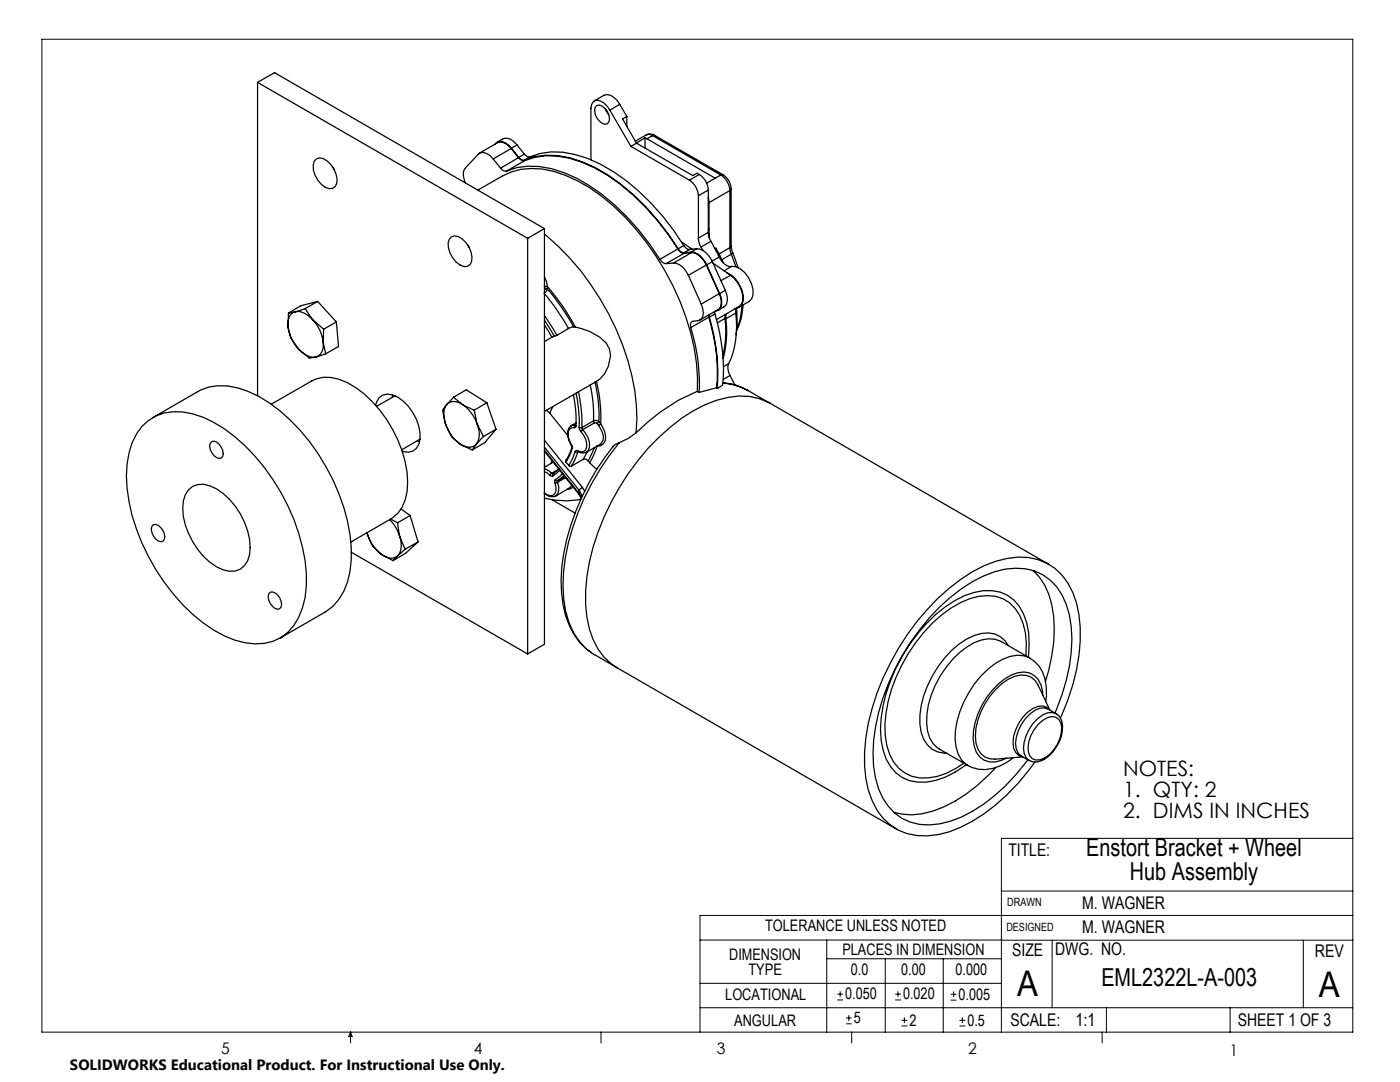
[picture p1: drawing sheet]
<svg xmlns="http://www.w3.org/2000/svg" width="279mm" height="216mm" viewBox="0 0 279 216" stroke-linecap="round" stroke-linejoin="round" font-family="sans-serif">
<g fill="none" stroke="#000" stroke-width=".2">
<path d="M8.4 7.8h261.6v198.2h-261.6zM199.8 177.8h70.2M270 167.3h-70.2v38.7M139.7 187.6h60.2M139.7 196.2h60.1M165 187.6v18.4M165 191.3h34.8M167.1 199.5h1.1M167.1 198.4h1.1M167.7 197.8v1.1M176.7 191.3v14.7M178.6 199.5h1.2"/>
<path d="M178.6 198.4h1.2M179.2 197.8v1.1M188.2 191.3v14.7M189.7 199.6h1.2M189.7 198.4h1.2M190.3 197.8v1.2M199.8 187.6h70.2M210 187.6v13.5M260.1 187.6v13.5M270 182.7h-130.3v23.3M70 206v2.1M70 206l.3 .8h-.7z"/>
<path d="M119.9 206v2.1M139.7 201.1h130.3M168.8 204.3h1.2M168.8 203.1h1.2M169.4 202.6v1.1M170 206v2.1M179.9 204.7h1.2M179.9 203.6h1.2M180.5 203v1.2M191.5 204.7h1.2M191.5 203.6h1.2M192.1 203v1.2"/>
<path d="M220 206v2.1M220.8 201.1v4.9M245.5 201.1v4.9"/>
</g>
<g fill="none" stroke="#000" stroke-width=".25">
<path d="M51.4 16.4l53.9 31.2M51.4 16.4l3.4-1.9 53.9 31.1M51.4 16.4v62.6M63.1 31.7a2.38 2.38 0 0 1 2.9 1.1 4.9 4.9 0 0 1 1.2 3.8 1.43 1.43 0 0 1-2.3 .8 4.8 4.8 0 0 1-2.2-5.2zM66.4 33.4l.3 .5M95.4 37.9l4.9-2.8a14.4 14.4 0 0 1 12.6-.1 38.1 38.1 0 0 1 16.1 13.4 50.2 50.2 0 0 1 10.2 27v2.7M98.4 31.7a2.13 2.13 0 0 0-2.9-.9l-2.6 2.7a2.81 2.81 0 0 0 0 3M98.4 31.7l1.5 1.8M98.8 28.8a1.54 1.54 0 0 1 2.4 0l.9 .8M99.2 28.4l1.2-.7a2.34 2.34 0 0 1 2.8 1.2M99.9 33.5a1.14 1.14 0 0 0 1.2 .6M101.1 34.1a14.6 14.6 0 0 1 11.5 .4 37.7 37.7 0 0 1 14.9 11.4l2.2 2.9 2 3"/>
<path d="M102 29.6a2.38 2.38 0 0 0-2.7-1.1l-3.6 2.1M102 29.6l1.5 1.9M102 29.6l-3.6 2.1M102.1 29.6l1.4 1.8M103.2 28.9l-1.1 .7M103.2 28.9l1.4 1.9M103.5 31.5a1.21 1.21 0 0 0 1.2 .5M103.5 31.5l-3.6 2M103.5 31.4a1.02 1.02 0 0 0 1.2 .5M104.6 30.8a1.27 1.27 0 0 0 1.2 .5M104.6 30.8l-1.1 .6M104.7 31.9a14.8 14.8 0 0 1 11.5 .4 39.8 39.8 0 0 1 17.1 14.3l2 3"/>
<path d="M104.7 32a14.6 14.6 0 0 1 11.5 .4 38 38 0 0 1 14.9 11.5l2.2 2.8 2 3M104.7 32l-3.6 2.1M105.8 31.3a13.4 13.4 0 0 1 9-.5 33.1 33.1 0 0 1 15.1 9.7l2.4 2.6 2.1 2.9 2.1 3M105.8 31.3l-1.1 .6M118.6 20.1l1.9-1.1a1.75 1.75 0 0 1 2.1 .5l1.1 1.3M119.1 21.1a1.88 1.88 0 0 1 2.1 1.2 1.9 1.9 0 0 1 0 2.4 1.88 1.88 0 0 1-2.1-1.2 1.9 1.9 0 0 1 0-2.4zM120.8 21.7l.7 1.2M121.7 22a3.6 3.6 0 0 0-2.4-2 1.36 1.36 0 0 0-1.4 1.6v10.3M121.7 22l4.2 7.2M123.7 20.8l-2 1.2M123.7 20.8l1.4 2.4M125.1 23.2l-.9 .5 2.8 4.9"/>
<path d="M125.1 23.2v2M125.9 29.2l11.7 6.7M127 28.6l11.3 6.4 .8-.4 .5 .2M127 28.6l-1.1 .6M128.7 27.5l.4 .2M128.7 27.5v2.1M128.7 27.5l-1.7 1M129 26.9a1.65 1.65 0 0 1 1.7 .1M129 26.9a1.28 1.28 0 0 1 1.2 .2M129 26.9l-2.2 1.3M129.1 27.7l13.6 7.9M130.2 27.1l-1.1 .6"/>
<path d="M130.2 27.1l13.7 7.8M130.7 27l-.5 .1M130.7 27l13.6 7.9M137.6 35.9a4 4 0 0 1 1.8 3.2M139.4 39.1v8.4M139.6 34.8a4 4 0 0 1 1.8 3.1M139.6 34.8l-2 1.1M141.4 37.9l-2 1.2M141.4 37.9v8.5M141.4 39.4v.1M141.4 39.5l.1 .9M141.4 39.5v.1"/>
<path d="M142.7 35.6l-1.7 .9M143.9 34.9a4 4 0 0 1 1.8 3.1M143.9 34.9l-1.2 .7M144.3 34.9a3.4 3.4 0 0 1 1.6 2.8M144.3 34.9h-.4M145.7 38l-4.2 2.4M145.7 38v11.4M145.9 37.7l-.2 .3M145.9 37.7v11.4M90.1 47.3a2.38 2.38 0 0 1 2.9 1.1 4.6 4.6 0 0 1 1.1 3.7l-.3 .7-.5 .4a3.1 3.1 0 0 1-3-1.7 4 4 0 0 1-.7-3.7zM93.4 48.9l.2 .5M105.3 47.6v82.9"/>
<path d="M108.6 58.5a46.9 46.9 0 0 1 4.9 7M108.7 46.7a52.9 52.9 0 0 1 18 31.2l.3 3 .1 2.8-.2 2.7M108.7 55.2l.6 2M108.7 45.6l-3.4 2M108.7 45.6v83l-3.4 1.9M108.7 56.9v.3M108.7 57.2v.4M108.7 57.6l.6 .1M108.7 57.6v.3M109.3 57.2a42.5 42.5 0 0 1 5.5 8.1M109.3 57.2v.5M109.3 57.7a43 43 0 0 1 5.2 7.5"/>
<path d="M109.3 57.2h-.6M109.3 57.7l-.6 .8M131.7 51.8a1.58 1.58 0 0 0 1.2 .8M134.4 52.5a3.7 3.7 0 0 1 3 2.4M134.4 52.5l-1.5 .1M135.3 49.7a1.53 1.53 0 0 0 1.2 .9M135.3 49.7l-3.6 2.1M135.3 49.6a1.38 1.38 0 0 0 1.2 .8M136 48.3l2.1 1.4M136.5 49a1.38 1.38 0 0 0 1.1 .8M136.5 49l-1.2 .6M136.5 50.6l-3.6 2"/>
<path d="M137.4 54.9l2.5 5.8M137.6 49.8l-1.1 .6M137.9 50.3a3.9 3.9 0 0 1 3.1 2.5M137.9 50.3l-1.4 .1M138 50.4a3.7 3.7 0 0 1 3 2.5M138 50.4l-1.5 .2M138 50.4l-3.6 2.1M139.1 49.6a3.8 3.8 0 0 1 3.1 2.6M139.1 49.6l-1.2 .7M139.1 49.6l-1.5 .2M139.4 47.5l.1 .9 .4 .9M139.9 49.3l.4 .7"/>
<path d="M141 52.9l2.5 5.7M141 52.9l-3.6 2M141 52.8l2.6 5.8M141.4 46.4l.1 1M141.4 46.4l-2 1.1M141.5 45.8v.8M141.5 40.4l-.1 .1M141.5 45.8l-.1 .1M141.5 40.4v5.4M141.5 47.4l.4 .8M141.5 46.6l-.1 .2M141.5 46.6v.8"/>
<path d="M141.9 48.2l1.6 3.1M141.9 48.2l-2 1.1M142.2 52.2l-1.2 .6M142.2 52.2l2.5 5.7M142.3 52.5l2.8 1.9M142.9 49.5l.7 1.4M142.9 49.5v.6M142.9 49.5l-.2 .1M143.5 58.6a2.96 2.96 0 0 1 0 3l-3.8 2.3M143.5 51.3a2.74 2.74 0 0 0 2.5 1.9M143.5 58.6l-3.6 2.1M143.5 51.3l-1.4 .8"/>
<path d="M143.6 58.6a2.88 2.88 0 0 1 0 3.1l-.8 .4M143.6 50.9l-.2 .1M143.6 50.9l.7 1.5M144.7 57.9a2.68 2.68 0 0 1-.2 3.3l-1.1 .7M144.7 57.9l-1.1 .7M145.1 54.4a5.9 5.9 0 0 1 3.2 5.6l-.3 .8-.5 .5-.9 .4M145.1 54.4l.7 .5M145.7 49.4l.2 1.3M145.7 49.4l-2.2 1.3M145.8 54.9a5.7 5.7 0 0 1 2.4 5.4l-.4 .6-.3 .3-4.5 2.6M145.8 54.9l-1.9 1.1M145.9 49.1l.3 1.3"/>
<path d="M145.9 49.1l-.2 .3M145.9 50.7l1 2.5M145.9 50.7l-1.9 1.1M146 53.2a3.8 3.8 0 0 1 3.4 2.2 4.4 4.4 0 0 1 .6 4.3l-.5 .4-2 1.2M146 53.2l-1.5 .8M146.2 50.4l1.1 3M146.2 50.4l-.3 .3M57.5 65.1a8.4 8.4 0 0 0 2 4.5M57.5 65.1l.5 2.3 1.5 2.2M57.6 62.5l-.1 2.6M58.9 62.2a2.4 2.4 0 0 0-1.4 2.9M58.9 62.2a3.9 3.9 0 0 1 3.5 1.6"/>
<path d="M58.9 62.2l-1.3 .3M59.5 69.6a4 4 0 0 0 3.6 1.6M59.5 69.6l2.2 1.9 1.4-.3M60.9 61.6l1.5 2.2M60.9 61.6l-2 .6M62.4 63.8a7.9 7.9 0 0 1 2.1 4.5M62.4 63.8l2.2 1.9M63.4 60.1l-2.5 1.5M63.4 60.1l3.7 4.1M63.4 60.1l-3.3 .9-2.5 1.5M64.5 68.3a2.48 2.48 0 0 1-1.4 2.9M64.5 68.3l.5 2.3"/>
<path d="M64.6 65.7l-.1 2.6M65 70.6l-1.9 .6M67.1 64.2l-2.5 1.5M67.1 64.2l.5 4.9-2.6 1.5M78.4 78.8l-.1 .5M78.8 79l-3.6 2.1M90.6 79.2l1.7 1.5M90.6 79.2l2.5-1.4 4.1 2.6M90.6 79.2l-1.5 1.6M108.7 63.9l1.9 3.2M108.7 64.8l1.4 2.5M108.7 63l2.4 3.9"/>
<path d="M110.1 67.3l-1.4 .9M110.6 67.1l-.5 .2M111.1 66.9l-.5 .2M113.5 65.5l-2.4 1.4M114.4 78.7a26.6 26.6 0 0 1 .6 6.3M114.5 65.2l-1 .3M114.5 65.2l.3 .1M114.8 65.3a11.3 11.3 0 0 1 6.2 3.2l.6 1.2a6.1 6.1 0 0 1-2.3 6.2l-10.6 6.2M115 78.5a29.2 29.2 0 0 1 .6 6.8M115.4 78.2a30.1 30.1 0 0 1 .7 7.1M117.8 76.8a28.2 28.2 0 0 1 .7 7.2M118.7 76.2a29.7 29.7 0 0 1 .8 7.9"/>
<path d="M119 76.1a30.6 30.6 0 0 1 .9 8.5M137.9 65.4a36.7 36.7 0 0 1 1.6 12.9M139.2 78.1a34.2 34.2 0 0 0-12.3 8.3M139.2 78.1l.3 .2M139.9 60.7a2.69 2.69 0 0 1 0 3l-.7 .3-.9 .1a.88 .88 0 0 0-.4 1.3M141.4 62.9l.1 .4M141.5 62.8l.1 .5M141.5 63.3a35.9 35.9 0 0 1 1.5 14.1M141.5 63.3l-3.6 2.1M141.6 63.3a38.1 38.1 0 0 1 1.5 14.1M142.6 62.2l.1 .5M142.7 62.7a36.6 36.6 0 0 1 1.5 14.2l-1.1 .5"/>
<path d="M142.7 62.7l-1.1 .6M143 77.4l-3.5 .9M143 77.4h.1M144.3 76.4a10.2 10.2 0 0 1 4.9 1.6M144.3 76.4l1.7 .3 1.8 .5 1.4 .7M144.7 63.5a19.8 19.8 0 0 1-.4 7.4M144.7 63.5l-1.5 .9M144.7 62.8v.7M144.9 63.6a20.6 20.6 0 0 1-.6 7.9M145 62.6l-.1 1M145.4 72.6a2.76 2.76 0 0 0 .3 2.3M145.4 72.6l-1 .6"/>
<path d="M145.7 74.9l.9 1.9M145.7 74.9l-1.4 .8M146.8 62.5a18 18 0 0 1-1.4 10.1M146.8 62.5l-1.9 1.1M146.9 61.6l-.1 .9M147 61.6a19.2 19.2 0 0 1-.1 5.2M148.1 61l-.5 3.1-.5 1.6M148.3 60.9a10.4 10.4 0 0 1-1.3 5M149.2 77.9l4.4 2.5M149.2 77.9h.1M28.3 85.1a9.6 9.6 0 0 1 10.2-2.5 26.4 26.4 0 0 1 12.4 8.5 40.7 40.7 0 0 1 10.2 23.3 14.9 14.9 0 0 1-3.6 11.8 9.3 9.3 0 0 1-8.5 2.1 24.5 24.5 0 0 1-12.6-7.7 40.1 40.1 0 0 1-11.2-25.7 15.7 15.7 0 0 1 3.1-9.8zM30.5 83.3l9-5.2a11.2 11.2 0 0 1 10 0 32.1 32.1 0 0 1 14 12.5 36.8 36.8 0 0 1 6.6 21.1 13.8 13.8 0 0 1-3.6 9.3l-1.4 1-9.2 5.3"/>
<path d="M37.6 97.8a3.7 3.7 0 0 1 4.3-.9 13.5 13.5 0 0 1 7.5 9 9.2 9.2 0 0 1 0 6 3.6 3.6 0 0 1-4.9 1.8 13.1 13.1 0 0 1-6.9-7.3 10.3 10.3 0 0 1-.6-7.7zM42.3 88.1a1.56 1.56 0 0 1 1.8 1.1 1.59 1.59 0 0 1 0 2.2 1.7 1.7 0 0 1-1.8-1.1 1.57 1.57 0 0 1 0-2.2zM54.2 80.6l8-4.6a6.5 6.5 0 0 1 5.4-.3 19.5 19.5 0 0 1 9.6 8 23.7 23.7 0 0 1 4.2 12.5 8.4 8.4 0 0 1-3 7.1l-8.4 4.9M75 80.9a2.46 2.46 0 0 1 3.3-2.1 9.2 9.2 0 0 1 5.5 7.6 3.1 3.1 0 0 1-2.3 3.8l-1.2-.2M83.3 87.9l.4 .2M83.8 87.6l-3.6 2.1M88.9 84.7a8 8 0 0 0 3 4M88.9 84.7a6.4 6.4 0 0 0 3 4M89.1 80.8a4.3 4.3 0 0 0-.2 3.9M89.1 80.8l-.8 1.1 .6 2.8M91.9 88.7l2.4 1.1M92.3 80.7a2.27 2.27 0 0 0-3.2 .1"/>
<path d="M92.3 80.7a8.2 8.2 0 0 1 2.9 3.9M92.3 80.7l2.4 1.1M94.7 81.8l.5 2.8M95.1 88.6a2.32 2.32 0 0 1-3.2 .1M95.1 88.6l-.8 1.2M95.2 84.6a4.2 4.2 0 0 1-.1 4M95.2 84.6l1.3 2.5M96.5 87.1l-1.4 1.5M97.2 80.4l-2.5 1.4M97.2 80.4l1.8 5.3M99 85.7l-2.5 1.4M99 85.7l-2.2 2.6-2.5 1.5"/>
<path d="M108.6 98.4a2.05 2.05 0 0 0 2.2 .6M108.7 99.4a15.8 15.8 0 0 0 7.2 .2M108.7 94.1l1 .7M108.7 93.6l.9 .4 .5 .4M108.7 90l6.8 8.5M108.7 87.8l7.5 9.5M108.7 89.3l6.9 8.5M108.7 89.9l6.8 8.5M108.9 93.1h-.2M109.1 81.8l.6 .6M109.7 82.4l3.6 4.5M109.7 94.8l.6 .2"/>
<path d="M110.1 94.4l1.4-.8-1.1 .9M110.1 94.4l-.4 .4M110.1 94.4l.3 .1M110.1 99.7l4.7 2.7M110.2 92l-.3 .5M110.3 81.1l-.6 1.3M110.4 94.5l-.1 .5M110.4 94.5h.1M110.4 92.2l-1.7 1M110.8 96.4a1.84 1.84 0 0 1-.5 2.4l-.6 .1-1-.5M110.8 95.7l-.1 .2 .1 .5M110.8 95.7l.3 .2h.2"/>
<path d="M110.8 99h.1M111.3 96.2l-.5 .2M111.3 96.2a2.25 2.25 0 0 1-.4 2.8M111.3 95.9v.3M111.7 93.8l-1.4 1.2M112.3 94.5l-1.5 1.2M112.5 94.9l-1.2 1M112.7 95.1l-1.4 .8M112.9 95.3l-1.6 .9M113 92.2l.5 .7M113.5 92.9l.3 .2 .2-.1M113.7 97.4l-2.8 1.6"/>
<path d="M114 84.9a2.41 2.41 0 0 0-.3 3.3l.3 .6M114 88.8l.1 .4M114 88.7l.2 .3v.5M114 88.7v.1M114.1 96.8l-.5 .5M114.1 89.2h.1M114.1 89.2l.1 .3M114.2 89.5l-.5 1.4-.7 1.3M114.2 89.1l-.7 1.7-.6 1 .1 .4M114.4 97.2l-.6 .4h-.5M114.6 85.3a1.16 1.16 0 0 0-1.3 1.6l.7 1.8M114.8 90.1l-.6 1.5-.7 1.3"/>
<path d="M114.8 84.8l.2 .2M114.8 84.8l-.2 .3v.2M114.8 90.1l.5 .1M114.8 84.8l-.8 .1M115 85l-.1 .3h-.3M115 84.4l-1 .5M115.3 90a.29 .29 0 0 0-.5 .1M115.3 90l.1 .1M115.3 90.1h.1M115.3 90.2l-.7 1.8-.6 1M115.4 90.1l1.1 .3 .5-.2M115.4 90.1l-.1 .1"/>
<path d="M115.5 98.5l.5 .9M115.5 98.4v.1M115.5 98.4l.5 1M115.6 85.3l.3 .8M115.6 85.3h.5M115.6 97.8l.5 1.4M115.6 97.8l-.1 .6M115.9 86.1a3.6 3.6 0 0 1 1 3.7l-.4 .3-.6 .1-.6-.2M116.1 85.3l.2 .4M116.2 97.3l-.6 .5M116.2 97.3l.5 .7M116.3 85.7l-.4 .4"/>
<path d="M116.3 85.7a4.5 4.5 0 0 1 1.4 3.6l-.3 .6-.3 .3 2.6-1.5M116.3 91.7h.1a.82 .82 0 0 1 1 .2M116.3 91.7l-2.3 1.3M117.2 90.2l-.9 1.5M117.4 91.9l.3 .4M117.7 92.3l1.4 1.3M118.5 84l.5-.1 .5 .2M118.5 84l.1 .4M118.5 84l-2.4 1.3M118.6 89.3l-1.2 2.6M118.6 84.4l.5 .1M118.6 84.4l-2.3 1.3"/>
<path d="M119.1 89l-.6 1.8-.8 1.5M119.1 84.5l.4 .4M119.1 89h.1M119.5 84.9a4 4 0 0 1 .9 2.9l-.4 .6-.3 .3M119.5 84.1l.4 .5M119.5 84.1l-.4 .4M119.9 84.6a4.4 4.4 0 0 1 .9 3.2l-.4 .7-.6 .5h-.7M119.9 84.6l-.4 .3M123.6 88.3l-1.2 .7a49 49 0 0 0-10.3 24.2 21.5 21.5 0 0 0 2.6 13.7l1.2 1.5 1.4 1.4 .7 .4M123.6 88.3a48.8 48.8 0 0 0-11.1 25.9 19.6 19.6 0 0 0 3 13.7 10.1 10.1 0 0 0 3.2 2.7l4.5 2.6M126.9 86.4l-1.5 1.1-1.8 .8M153.6 80.4a12.7 12.7 0 0 0-10.6-.5 33 33 0 0 0-13.7 9.6 50.2 50.2 0 0 0-12.2 25.6 22 22 0 0 0 2.2 14.4l1.2 1.6 1.5 1.3 1.2 .8"/>
<path d="M153.6 80.4l55.7 32.2M30.6 104.7a1.72 1.72 0 0 1 1.9 1.1 1.73 1.73 0 0 1 0 2.2 1.7 1.7 0 0 1-1.9-1.1 1.69 1.69 0 0 1 0-2.2zM53.9 118.2a2.22 2.22 0 0 1 2.3 2.4l-.1 .5-.3 .4a1.62 1.62 0 0 1-1.9-1.1 1.69 1.69 0 0 1 0-2.2zM70.1 110.2l35.2 20.3M73.2 106.3l.1 .2M73.3 106.5a8.4 8.4 0 0 0 2.8 4.1M73.3 106.5l1.1 2.4 1.7 1.7M76.1 110.6a2.49 2.49 0 0 0 3.2 .3M76.1 110.6l2.3 1.3M77.8 103.7l1.3 1.7 .7 1.7M78 103.6l1.3 .7M79.3 104.3l.5 2.8"/>
<path d="M79.3 110.9l-.9 1M79.8 107.1a3.7 3.7 0 0 1-.5 3.8M79.8 107.1l1.1 2.5M80 101.6l1.8 1.3M80.9 109.6l-1.6 1.3M81.8 102.9l-2.5 1.4M81.8 102.9l1.6 5.2M83.4 108.1l-2.5 1.5M83.4 108.1l-2.5 2.3-2.5 1.5M206.2 113.9a15.1 15.1 0 0 1 4.2 11.6 35.2 35.2 0 0 1-1.8 10.5M123.2 133.2l55.6 32.2M201.2 128.8a4.7 4.7 0 0 0-5.3-2.4 14.9 14.9 0 0 0-8.8 6.7 18.8 18.8 0 0 0-3.5 11.4 5.9 5.9 0 0 0 3.5 5.5l1.7 .3"/>
<path d="M204.8 130.8a13.2 13.2 0 0 0-2.2-9.4 7 7 0 0 0-7.3-2.4 20.3 20.3 0 0 0-10.9 7.2 31.5 31.5 0 0 0-7.8 18.4 12 12 0 0 0 2.8 8.7 8.4 8.4 0 0 0 9.4 1l3.6-2M205.2 131.1a14.8 14.8 0 0 0-1.8-10.1 7.8 7.8 0 0 0-9-2.8 23.1 23.1 0 0 0-11.2 8.2 32.7 32.7 0 0 0-7.5 19.1 12.2 12.2 0 0 0 3.1 8.7 7.9 7.9 0 0 0 7.9 1.5 18 18 0 0 0 6.1-3.1M205.6 131.3l-5.8-3.3a5.6 5.6 0 0 0-5.4 .2 19 19 0 0 0-9.5 16.1 5.9 5.9 0 0 0 2.6 5.2l5.7 3.3M205.6 131.4a6.5 6.5 0 0 1 3.2 5.7v1.8l-.1 1M205.6 131.4a5.4 5.4 0 0 0-5.5 .2 19.2 19.2 0 0 0-9.5 15.9 6.1 6.1 0 0 0 2.6 5.3M208.1 138.7a4.1 4.1 0 0 0-5-4.5 13.2 13.2 0 0 0-8 8.4 10.1 10.1 0 0 0-.3 7.5 3.7 3.7 0 0 0 5 1.6l1.1-.4M198.6 153.2a29.9 29.9 0 0 1-12.4 8.7 12.6 12.6 0 0 1-7.8 .2M202.2 151.2a9.1 9.1 0 0 1-6.9 2.3l-2-.7M207.2 144.5a3.6 3.6 0 0 1 3.4-1.4 2.6 2.6 0 0 1 1.2 3.1 6.8 6.8 0 0 1-4.2 5.4 1.77 1.77 0 0 1-2.4-1.6 6.6 6.6 0 0 1 2-5.5zM209.4 141.6a2.41 2.41 0 0 0-3.3-.2 8.3 8.3 0 0 0-3.8 7.9l.4 .8 .6 .6 .7 .3M209.5 141.7l-2.3-5a3.5 3.5 0 0 0-4.8-1.7 13.8 13.8 0 0 0-7.7 11.8 4.2 4.2 0 0 0 2.9 4.6l1 .1 5.5-.5M210.5 142.3a36.7 36.7 0 0 0 3.3-17.3 12.8 12.8 0 0 0-5.7-10.3 11.6 11.6 0 0 0-9.6-.6 32 32 0 0 0-15 11.6 44.7 44.7 0 0 0-9.2 22.1 20.7 20.7 0 0 0 1.9 11.4 10.1 10.1 0 0 0 11.3 5.2 26.4 26.4 0 0 0 13.1-7.6l2.1-2.1 2.4-3.1"/>
<path d="M210.8 142.4a2.59 2.59 0 0 1 1.3 2.3 7.9 7.9 0 0 1-4.2 7.1l-1 .2h-.8l-.8-.3M210.8 142.4a3.2 3.2 0 0 0-3.7 1 8 8 0 0 0-2.7 7l.4 .8 .6 .5M210.8 142.4l-1.6-.9a3.2 3.2 0 0 0-3.7 1 7.9 7.9 0 0 0-2.7 6.9l.4 .9 .6 .5 1.6 1M211.6 143.3a38.1 38.1 0 0 0 3.7-20.6 13.2 13.2 0 0 0-6.4-10.3 11.8 11.8 0 0 0-8-1 27.9 27.9 0 0 0-13.7 8 50.3 50.3 0 0 0-14.4 27.8 22 22 0 0 0 2.2 14.4 11 11 0 0 0 12.2 4.9 28.7 28.7 0 0 0 13.7-7.9l2.2-2.2 3.4-4.3"/>
</g>
<g font-size="7.1">
<text x="203" y="198.7">A</text>
<text x="263.2" y="198.9">A</text>
</g>
<g font-size="4.9">
<text x="216.8" y="170.7">Enstort Bracket + Wheel</text>
<text x="225.5" y="175.7">Hub Assembly</text>
<text x="219.8" y="196.7">EML2322L-A-003</text>
</g>
<g font-size="4.2">
<text x="224.2" y="154.8">NOTES:</text>
<text x="224.2" y="158.9">1. QTY: 2</text>
<text x="224.2" y="163.1">2. DIMS IN INCHES</text>
</g>
<g font-size="3.5">
<text x="201.2" y="170.7">TITLE:</text>
<text x="216" y="181.4">M. WAGNER</text>
<text x="202" y="190.7">SIZE</text>
<text x="210.6" y="190.6">DWG. NO.</text>
<text x="216" y="186.2">M. WAGNER</text>
<text x="262.4" y="190.9">REV</text>
<text x="201.7" y="204.6">SCALE:</text>
<text x="214.6" y="204.6">1:1</text>
<text x="247" y="204.6">SHEET 1 OF 3</text>
</g>
<g font-size="3.2">
<text x="152.7" y="185.7">TOLERANCE UNLESS NOTED</text>
<text x="145.5" y="191.5">DIMENSION</text>
<text x="168.1" y="190.5">PLACES IN DIMENSION</text>
<text x="149.4" y="194.6">TYPE</text>
<text x="169.8" y="194.6">0.0</text>
<text x="179.8" y="194.6">0.00</text>
<text x="190.7" y="194.6">0.000</text>
<text x="144.7" y="199.6">LOCATIONAL</text>
<text x="168.7" y="199.4">0.050</text>
<text x="180.2" y="199.4">0.020</text>
<text x="191.3" y="199.5">0.005</text>
<text x="146.5" y="204.6">ANGULAR</text>
<text x="170.4" y="204.2">5</text>
<text x="181.5" y="204.6">2</text>
<text x="193.1" y="204.6">0.5</text>
<text x="44.2" y="210.4">5</text>
<text x="94.6" y="210.3">4</text>
<text x="143.1" y="210.4">3</text>
<text x="193.2" y="210.3">2</text>
<text x="245.4" y="210.6">1</text>
</g>
<text font-size="3" x="14" y="213.5">SOLIDWORKS Educational Product. For Instructional Use Only.</text>
<g font-size="2.3">
<text x="200.8" y="185.7">DESIGNED</text>
<text x="201" y="180.9">DRAWN</text>
</g>
</svg>
